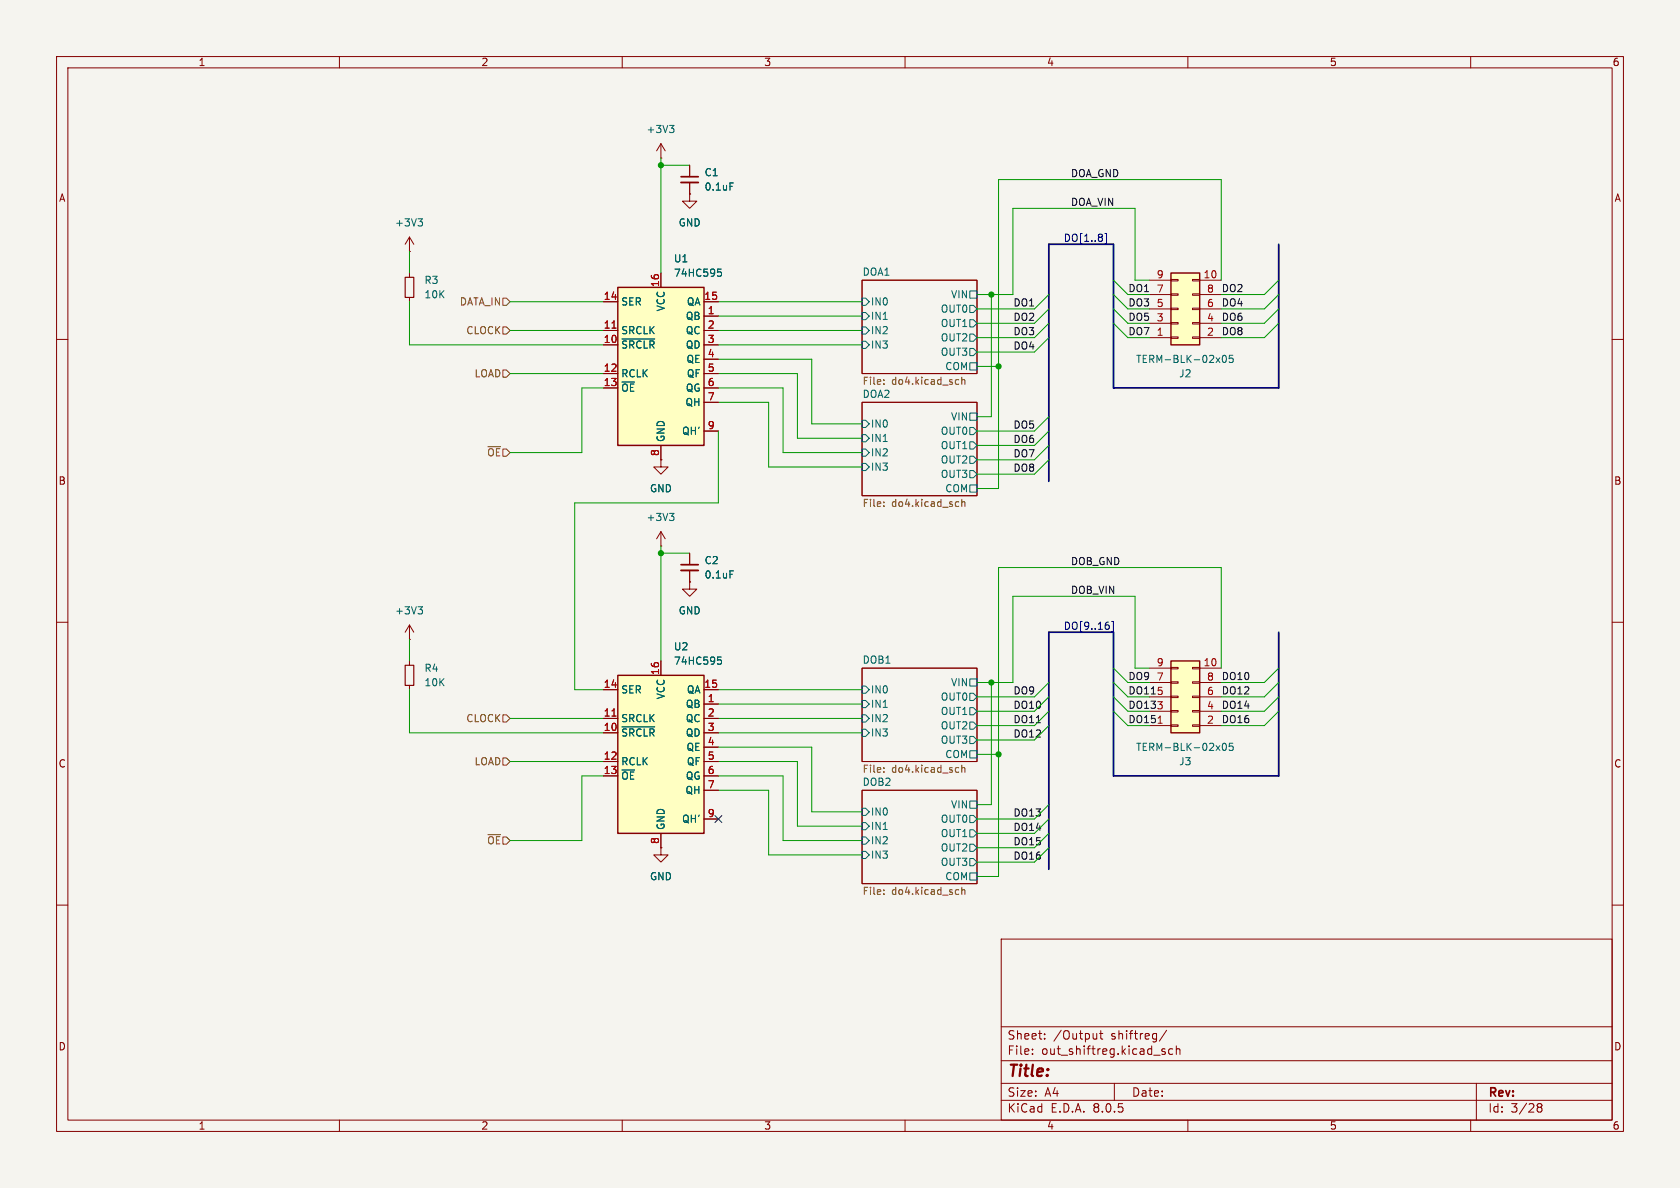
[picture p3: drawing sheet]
<svg xmlns="http://www.w3.org/2000/svg" width="297mm" height="210mm" viewBox="0 0 297 210" stroke-linecap="round" stroke-linejoin="round" font-family="sans-serif">
<path d="M0 0h297v210h-297z" fill="#f5f4ef" stroke="#f5f4ef" stroke-width=".18"/>
<g fill="none" stroke="#840000" stroke-width=".18">
<path d="M10 10h277v190h-277zM12 12h273v186h-273zM60 10v2M110 10v2M160 10v2M210 10v2M260 10v2M10 60h2M152.4 49.5h20.3v16.5h-20.3zM285 60h2M152.4 71.1h20.3v16.5h-20.3zM116.8 96.5h.1"/>
<path d="M116.8 94l-.7 1.3M116.8 94v2.5M116.8 94l.8 1.3M10 110h2M152.4 118.1h20.3v16.5h-20.3zM285 110h2M152.4 139.7h20.3v16.5h-20.3zM10 160h2M116.8 149.9v1.2h1.3l-1.3 1.3-1.2-1.3h1.2M116.8 149.9h.1M285 160h2M177 166h108v32h-108z"/>
<path d="M60 198v2M110 198v2M160 198v2M177 194.5h108M177 191.5h108M177 187.5h108M177 181.5h108M182.5 186.3v.1M182.5 185.5v.1M184.7 183.6v.1M184.7 182.8v.1M193.9 182.7v1"/>
<path d="M193.9 183.6l-.2 .1M194.4 182.7h.6M194.6 182.2v1.3l.4 .2M197 191.5v3M205.5 185.8l.5 .2v.2l-.2 .2-.4-.1M205.5 185.5h.5M206.2 182.1l-1.2 2M207.3 185.5l-.4-.1-.3 .3v.4l.1 .2h.6M208 185.5l.2-.1 .3 .1 .1 .9M208 184.9v1.5M210 198v2M260 198v2"/>
<path d="M261 191.5v6.5M271.7 195.5l.3 .2M271.7 195.4l.3-.3 .5 .1 .1 .3-.3 .2M272 195.7h.3M272 195.7l-.3 .3M272.3 195.7l.3 .3-.1 .5-.5 .1-.3-.3"/>
</g>
<g fill="none" stroke="#006464" stroke-width=".18">
<path d="M152.4 57.8h.6l.7 .6-.7 .7h-.6zM152.4 52.7h.6l.7 .6-.7 .7h-.6zM152.4 55.2h.6l.7 .7-.7 .6h-.6zM171.4 51.4h1.3v1.3h-1.3zM171.4 54h.7l.6 .6-.6 .6h-.7zM171.4 56.5h.7l.6 .7-.6 .6h-.7zM171.4 59.1h.7l.6 .6-.6 .6h-.7zM152.4 60.3h.6l.7 .7-.7 .6h-.6zM152.4 79.4h.6l.7 .6-.7 .6h-.6zM152.4 74.3h.6l.7 .6-.7 .7h-.6zM152.4 76.8h.6l.7 .7-.7 .6h-.6zM171.4 64.1h1.3v1.3h-1.3z"/>
<path d="M171.4 61.6h.7l.6 .6-.6 .7h-.7zM171.4 73h1.3v1.3h-1.3zM171.4 75.6h.7l.6 .6-.6 .6h-.7zM171.4 78.1h.7l.6 .6-.6 .7h-.7zM118.4 90.7h.7l-.4 .5M118.9 91.2l.2 .3v.3l-.2 .2M152.4 81.9h.6l.7 .7-.7 .6h-.6zM171.4 85.7h1.3v1.3h-1.3zM171.4 80.6h.7l.6 .7-.6 .6h-.7zM171.4 83.2h.7l.6 .6-.6 .7h-.7zM152.4 126.4h.6l.7 .6-.7 .6h-.6zM152.4 121.3h.6l.7 .6-.7 .7h-.6z"/>
<path d="M152.4 123.8h.6l.7 .7-.7 .6h-.6zM152.4 128.9h.6l.7 .6-.7 .7h-.6zM171.4 132.7h1.3v1.3h-1.3zM171.4 120h1.3v1.3h-1.3zM171.4 122.6h.7l.6 .6-.6 .6h-.7zM171.4 125.1h.7l.6 .6-.6 .7h-.7zM171.4 127.6h.7l.6 .7-.6 .6h-.7zM171.4 130.2h.7l.6 .6-.6 .6h-.7zM152.4 148h.6l.7 .6-.7 .6h-.6zM152.4 142.9h.6l.7 .6-.7 .6h-.6zM152.4 145.4h.6l.7 .7-.7 .6h-.6zM152.4 150.5h.6l.7 .6-.7 .7h-.6z"/>
<path d="M171.4 154.3h1.3v1.3h-1.3zM171.4 141.6h1.3v1.3h-1.3zM171.4 144.1h.7l.6 .7-.6 .6h-.7zM171.4 146.7h.7l.6 .6-.6 .7h-.7zM171.4 149.2h.7l.6 .7-.6 .6h-.7zM171.4 151.8h.7l.6 .6-.6 .6h-.7z"/>
</g>
<g fill="none" stroke="#725600" stroke-width=".18">
<path d="M156.2 67.8v.1M156.2 67.2v.1M169.4 67.1l.1 .1M169.5 67.9h-.1M170 66.7v1.2M170 67.2l.2-.1 .3 .1 .1 .7M156.2 88.8v.1M156.2 89.4v.1M169.4 88.7l.1 .1M169.5 89.5h-.1M170 88.3v1.2M170 88.8l.2-.1 .3 .1 .1 .7"/>
<path d="M156.2 135.7v.2M156.2 136.4v.1M169.4 135.7h.1M169.5 136.5h-.1M170 135.3v1.2M170 135.8l.2-.1h.3l.1 .8M156.2 157.3v.2M156.2 158v.1M169.4 157.3h.1M169.5 158.1h-.1M170 156.8v1.3M170 157.4l.2-.1h.3l.1 .8"/>
</g>
<path d="M109.2 119.4h15.3v27.9h-15.3z" fill="#ffffc2"/>
<path d="M109.2 119.4h15.3v27.9h-15.3z" fill="none" stroke="#840000" stroke-width=".25"/>
<g fill="none" stroke="#840000" stroke-width=".18">
<path d="M116.8 27.9h.1M116.8 25.4v2.5M116.8 25.4l-.7 1.3M116.8 25.4l.8 1.3M121.9 34.3v1.3h1.3l-1.3 1.2-1.3-1.2h1.3M121.9 34.3h.1M121.9 29.2v2M121.9 32.3v2M72.4 44.5h.1M72.4 41.9l-.8 1.3M72.4 41.9v2.6M72.4 48.3v.7"/>
<path d="M72.4 52.6v.7M72.4 41.9l.8 1.3M116.8 116.8v2.6M106.7 129.5h2.5M106.7 127h2.5M106.7 134.6h2.5M106.7 137.2h2.5M106.7 121.9h2.5M124.5 124.5h2.5M124.5 129.5h2.5M124.5 127h2.5M124.5 134.6h2.5"/>
<path d="M124.5 137.2h2.5M124.5 121.9h2.5M124.5 132.1h2.5M124.5 139.7h2.5M116.8 147.3v2.6M124.5 144.8h2.5"/>
</g>
<path d="M73.9 38.7h.8l-.4 .5M74.4 39.2l.3 .2v.3l-.3 .2M118.4 22.2h.7l-.4 .5M118.9 22.7l.2 .2v.3l-.2 .2M129 32.3h.7M126.9 116.1h.6M127 116.6h.3l.3 .3-.1 .4-.5 .1M110 128.5h5.7" fill="none" stroke="#006464" stroke-width=".18"/>
<path d="M108.2 126.6h.7" fill="none" stroke="#a90000" stroke-width=".18"/>
<path d="M120.4 32.3h3" fill="none" stroke="#840000" stroke-width=".33"/>
<path d="M120.4 31.2h3" fill="none" stroke="#840000" stroke-width=".3"/>
<path d="M71.6 49h1.6v3.6h-1.6z" fill="none" stroke="#840000" stroke-width=".2"/>
<path d="M109.2 50.8h15.3v27.9h-15.3z" fill="#ffffc2"/>
<path d="M109.2 50.8h15.3v27.9h-15.3z" fill="none" stroke="#840000" stroke-width=".25"/>
<g fill="none" stroke="#840000" stroke-width=".18">
<path d="M106.7 58.4h2.5M106.7 53.3h2.5M116.8 48.3v2.5M124.5 55.9h2.5M124.5 58.4h2.5M124.5 53.3h2.5M106.7 61h2.5M106.7 66h2.5M106.7 68.6h2.5M116.8 78.7v2.6M124.5 61h2.5M124.5 66h2.5"/>
<path d="M124.5 68.6h2.5M124.5 63.5h2.5M124.5 71.1h2.5M124.5 76.2h2.5M116.8 81.3v1.3h1.3l-1.3 1.2-1.2-1.2h1.2M116.8 81.3h.1M121.9 97.8v2M72.4 113h.1M72.4 110.5v2.5M72.4 116.8v.8M72.4 110.5l-.8 1.3M72.4 110.5l.8 1.3"/>
<path d="M121.9 102.9v1.2h1.3l-1.3 1.3-1.3-1.3h1.3M121.9 102.9h.1M121.9 100.8v2.1M72.4 121.2v.7"/>
</g>
<path d="M110 59.9h5.7M126.9 47.6h.6M127 48.1h.3l.3 .2-.1 .4-.5 .1M73.9 107.3h.8l-.4 .4M74.4 107.7l.3 .3v.3l-.3 .2M129 100.9h.7" fill="none" stroke="#006464" stroke-width=".18"/>
<path d="M108.2 58h.7" fill="none" stroke="#a90000" stroke-width=".18"/>
<path d="M120.4 100.8h3" fill="none" stroke="#840000" stroke-width=".33"/>
<path d="M120.4 99.8h3" fill="none" stroke="#840000" stroke-width=".3"/>
<path d="M71.6 117.6h1.6v3.6h-1.6z" fill="none" stroke="#840000" stroke-width=".2"/>
<path d="M207 48.3h5.1v12.7h-5.1z" fill="#ffffc2"/>
<g fill="none" stroke="#840000" stroke-width=".18">
<path d="M203.2 59.7h3.8M203.2 49.5h3.8M203.2 57.2h3.8M203.2 54.6h3.8M203.2 52.1h3.8M207 49.4h1.3v.3h-1.3zM207 51.9h1.3v.3h-1.3zM207 54.5h1.3v.2h-1.3zM207 57h1.3v.3h-1.3zM207 59.6h1.3v.2h-1.3zM210.8 49.4h1.3v.3h-1.3zM210.8 51.9h1.3v.3h-1.3z"/>
<path d="M210.8 54.5h1.3v.2h-1.3zM210.8 57h1.3v.3h-1.3zM210.8 59.6h1.3v.2h-1.3zM212.1 59.7h3.8M212.1 49.5h3.8M212.1 57.2h3.8M212.1 54.6h3.8M212.1 52.1h3.8"/>
</g>
<path d="M207 48.3h5.1v12.7h-5.1z" fill="none" stroke="#840000" stroke-width=".25"/>
<path d="M215 63.2l.7 .9M215.7 63.2l-.7 .9M216.3 62.9l.1-.1a.68 .68 0 0 1 .4 .6 .68 .68 0 0 1-.4 .7 .84 .84 0 0 1-.1-1.2zM218 62.8h-.6l-.1 .6 .2-.1 .4 .1 .1 .1v.5l-.2 .1-.5-.1" fill="none" stroke="#006464" stroke-width=".18"/>
<path d="M207 116.8h5.1v12.7h-5.1z" fill="#ffffc2"/>
<g fill="none" stroke="#840000" stroke-width=".18">
<path d="M121.9 34.3h.1M121.9 29.2v2M121.9 32.3v2M106.7 58.4h2.5M106.7 53.3h2.5M116.8 48.3v2.5M124.5 55.9h2.5M124.5 58.4h2.5M124.5 53.3h2.5M106.7 61h2.5M106.7 66h2.5M106.7 68.6h2.5"/>
<path d="M116.8 78.7v2.6M124.5 61h2.5M124.5 66h2.5M124.5 68.6h2.5M124.5 63.5h2.5M124.5 71.1h2.5M124.5 76.2h2.5M116.8 81.3h.1M121.9 97.8v2M116.8 116.8v2.6M121.9 102.9h.1M121.9 100.8v2.1"/>
<path d="M203.2 118.1h3.8M207 118h1.3v.2h-1.3zM210.8 118h1.3v.2h-1.3zM212.1 118.1h3.8M106.7 129.5h2.5M106.7 127h2.5M106.7 134.6h2.5M106.7 137.2h2.5M106.7 121.9h2.5M124.5 124.5h2.5M124.5 129.5h2.5M124.5 127h2.5"/>
<path d="M124.5 134.6h2.5M124.5 137.2h2.5M124.5 121.9h2.5M124.5 132.1h2.5M124.5 139.7h2.5M203.2 128.3h3.8M203.2 125.7h3.8M203.2 123.2h3.8M203.2 120.7h3.8M207 120.5h1.3v.3h-1.3zM207 123.1h1.3v.2h-1.3zM207 125.6h1.3v.3h-1.3z"/>
<path d="M207 128.1h1.3v.3h-1.3zM210.8 120.5h1.3v.3h-1.3zM210.8 123.1h1.3v.2h-1.3zM210.8 125.6h1.3v.3h-1.3zM210.8 128.1h1.3v.3h-1.3zM212.1 128.3h3.8M212.1 125.7h3.8M212.1 123.2h3.8M212.1 120.7h3.8M116.8 149.9h.1M116.8 147.3v2.6M124.5 144.8h2.5"/>
</g>
<path d="M207 116.8h5.1v12.7h-5.1z" fill="none" stroke="#840000" stroke-width=".25"/>
<path d="M129 32.3h.7M110 59.9h5.7M126.9 47.6h.6M127 48.1h.3l.3 .2-.1 .4-.5 .1M126.9 116.1h.6M127 116.6h.3l.3 .3-.1 .4-.5 .1M129 100.9h.7M110 128.5h5.7M215 131.8l.7 .9M215.7 131.8l-.7 .9M216.3 131.4h.1a.68 .68 0 0 1 .4 .6 .68 .68 0 0 1-.4 .7 .84 .84 0 0 1-.1-1.3zM218 131.4h-.6l-.1 .6 .2-.1h.4l.1 .2v.4l-.2 .2-.5-.2" fill="none" stroke="#006464" stroke-width=".18"/>
<path d="M88.9 57.8h.6l.7 .6-.7 .7h-.6zM88.9 52.7h.6l.7 .6-.7 .7h-.6zM88.9 65.4h.6l.7 .6-.7 .7h-.6zM88.9 126.4h.6l.7 .6-.7 .6h-.6zM88.9 134h.6l.7 .6-.7 .7h-.6z" fill="none" stroke="#725600" stroke-width=".18"/>
<path d="M195.3 41.3h.3v1.8h-.3M196 110.5l.1 .2-.1 .5M196.5 109.9h.3v1.8h-.3M126.4 144.2l1.2 1.2M127.6 144.2l-1.2 1.2" fill="none" stroke="#000084" stroke-width=".18"/>
<path d="M226.1 43.2v25.4h-29.3v-25.4h-11.4v41.9M226.1 111.8v25.4h-29.3v-25.4h-11.4v41.9" fill="none" stroke="#000084" stroke-width=".3"/>
<g fill="none" stroke="#009600" stroke-width=".18">
<path d="M116.8 27.9v20.4M116.8 29.2h5.1M72.4 44.5v3.8M72.4 53.3v7.7h34.3M90.2 53.3h16.5M90.2 58.4h16.5M127 53.3h25.4M127 58.4h25.4M127 55.9h25.4M175.3 52.1v21.6h-2.6M185.4 57.2l-2.5 2.5h-10.2M185.4 54.6l-2.5 2.6h-10.2"/>
<path d="M185.4 52.1l-2.5 2.5h-10.2M185.4 59.7l-2.5 2.5h-10.2M196.8 57.2l2.6 2.5h3.8M196.8 49.5l2.6 2.6h3.8M196.8 54.6l2.6 2.6h3.8M196.8 52.1l2.6 2.5h3.8M203.2 49.5h-2.5v-12.7h-21.6v15.3h-6.4M215.9 49.5v-17.7h-39.4v54.6h-3.8M226.1 57.2l-2.6 2.5h-7.6M226.1 49.5l-2.6 2.6h-7.6M226.1 54.6l-2.6 2.6h-7.6M226.1 52.1l-2.6 2.5h-7.6"/>
<path d="M90.2 66h16.5M106.7 68.6h-3.8v11.4h-12.7M127 76.2v12.7h-25.4v33h5.1M127 61h25.4M127 68.6h11.4v11.4h14M127 66h14v11.5h11.4M127 63.5h16.5v11.4h8.9M127 71.1h8.9v11.5h16.5M172.7 64.8h3.8M185.4 76.2l-2.5 2.5h-10.2M185.4 73.7l-2.5 2.5h-10.2M185.4 78.7l-2.5 2.6h-10.2"/>
<path d="M116.8 97.8h5.1M116.8 96.5v20.3M185.4 81.3l-2.5 2.5h-10.2M72.4 113v3.8M196.8 118.1l2.6 2.6h3.8M203.2 118.1h-2.5v-12.7h-21.6v15.3h-6.4M215.9 118.1v-17.8h-39.4v54.6h-3.8M226.1 118.1l-2.6 2.6h-7.6M72.4 121.9v7.6h34.3M90.2 134.6h16.5M90.2 127h16.5M106.7 137.2h-3.8v11.4h-12.7"/>
<path d="M127 129.5h25.4M127 137.2h11.4v11.4h14M127 134.6h14v11.5h11.4M127 127h25.4M127 139.7h8.9v11.4h16.5M127 121.9h25.4M127 132.1h16.5v11.4h8.9M127 124.5h25.4M172.7 133.4h3.8M175.3 120.7v21.5h-2.6M185.4 120.7l-2.5 2.5h-10.2M185.4 123.2l-2.5 2.5h-10.2"/>
<path d="M185.4 125.7l-2.5 2.6h-10.2M185.4 128.3l-2.5 2.5h-10.2M196.8 120.7l2.6 2.5h3.8M196.8 123.2l2.6 2.5h3.8M196.8 125.7l2.6 2.6h3.8M226.1 120.7l-2.6 2.5h-7.6M226.1 123.2l-2.6 2.5h-7.6M226.1 125.7l-2.6 2.6h-7.6M185.4 144.8l-2.5 2.5h-10.2M185.4 149.9l-2.5 2.5h-10.2M185.4 142.2l-2.5 2.6h-10.2M185.4 147.3l-2.5 2.6h-10.2"/>
</g>
<path d="M108.2 58h.7M108.2 126.6h.7" fill="none" stroke="#a90000" stroke-width=".18"/>
<g fill="#009600" stroke="#009600" stroke-width=".18">
<circle cx="116.8" cy="29.2" r=".46"/>
<circle cx="176.5" cy="64.8" r=".46"/>
<circle cx="175.3" cy="52.1" r=".46"/>
<circle cx="175.3" cy="120.7" r=".46"/>
<circle cx="176.5" cy="133.4" r=".46"/>
<circle cx="116.8" cy="97.8" r=".46"/>
</g>
<text font-size="2.8" fill="#840000" x="178" y="190.9">Title:</text>
<g font-size="2.1" fill="#840000">
<text x="178" y="184">Sheet:</text>
<text x="186.2" y="184">/Output</text>
<text x="196.5" y="184">shiftreg/</text>
<text x="178" y="186.7">File:</text>
<text x="184.1" y="186.7">out_shiftreg.kicad_sch</text>
<text x="178" y="196.9">KiCad</text>
<text x="178" y="194.1">Size:</text>
<text x="184.7" y="194.1">A4</text>
<text x="185.7" y="196.9">E.D.A.</text>
<text x="193.3" y="196.9">8.0.5</text>
<text x="200" y="194.1">Date:</text>
<text x="263" y="194.3">Rev:</text>
<text x="263" y="196.9">Id:</text>
<text x="267.1" y="196.9">3/28</text>
</g>
<g font-size="1.8" fill="#840000">
<text x="35" y="11.9">1</text>
<text x="85" y="11.9">2</text>
<text x="135" y="11.9">3</text>
<text x="185" y="11.9">4</text>
<text x="235" y="11.9">5</text>
<text x="285" y="11.9">6</text>
<text x="10.3" y="35.9">A</text>
<text x="285.3" y="35.9">A</text>
<text x="10.3" y="85.9">B</text>
<text x="285.3" y="85.9">B</text>
<text x="10.3" y="135.9">C</text>
<text x="285.3" y="135.9">C</text>
<text x="10.3" y="185.9">D</text>
<text x="285.3" y="185.9">D</text>
<text x="35" y="199.9">1</text>
<text x="85" y="199.9">2</text>
<text x="135" y="199.9">3</text>
<text x="185" y="199.9">4</text>
<text x="235" y="199.9">5</text>
<text x="285" y="199.9">6</text>
</g>
<g font-size="1.8" fill="#006464">
<text x="114.2" y="23.7">+3V3</text>
<text x="124.5" y="31.3">C1</text>
<text x="124.5" y="33.9">0.1uF</text>
<text x="69.7" y="40.2">+3V3</text>
<text x="119.9" y="40.2">GND</text>
<text x="119" y="46.6">U1</text>
<text x="74.9" y="50.4">R3</text>
<text x="74.9" y="52.9">10K</text>
<text x="119" y="49.1">74HC595</text>
<text x="152.4" y="48.8">DOA1</text>
<text x="168" y="52.9">VIN</text>
<text x="109.7" y="59.3">SRCLK</text>
<text x="109.7" y="54.2">SER</text>
<text x="117.7" y="55.1" transform="rotate(-90 117.7 55.1)">VCC</text>
<text x="121.1" y="56.7">QB</text>
<text x="121.1" y="59.3">QC</text>
<text x="121.3" y="54.2">QA</text>
<text x="153.9" y="59.3">IN2</text>
<text x="153.9" y="54.2">IN0</text>
<text x="153.9" y="56.7">IN1</text>
<text x="166.2" y="55.5">OUT0</text>
<text x="166.2" y="58">OUT1</text>
<text x="109.7" y="61.8">~{SRCLR}</text>
<text x="121.1" y="61.8">QD</text>
<text x="121.3" y="64.4">QE</text>
<text x="153.9" y="61.8">IN3</text>
<text x="166.2" y="60.6">OUT2</text>
<text x="166.2" y="63.1">OUT3</text>
<text x="167" y="65.6">COM</text>
<text x="200.7" y="64.4">TERM-BLK-02x05</text>
<text x="109.7" y="66.9">RCLK</text>
<text x="109.7" y="69.4">~{OE}</text>
<text x="121.1" y="72">QH</text>
<text x="121.1" y="69.4">QG</text>
<text x="121.3" y="66.9">QF</text>
<text x="152.4" y="68.4">File:</text>
<text x="152.4" y="70.4">DOA2</text>
<text x="208.4" y="66.9">J2</text>
<text x="120.5" y="77.1">QH'</text>
<text x="153.9" y="75.8">IN0</text>
<text x="166.2" y="77.1">OUT0</text>
<text x="168" y="74.5">VIN</text>
<text x="117.7" y="78.2" transform="rotate(-90 117.7 78.2)">GND</text>
<text x="153.9" y="80.9">IN2</text>
<text x="153.9" y="78.3">IN1</text>
<text x="153.9" y="83.4">IN3</text>
<text x="166.2" y="79.6">OUT1</text>
<text x="166.2" y="82.1">OUT2</text>
<text x="114.8" y="87.2">GND</text>
<text x="166.2" y="84.7">OUT3</text>
<text x="167" y="87.2">COM</text>
<text x="114.2" y="92.3">+3V3</text>
<text x="124.5" y="99.9">C2</text>
<text x="124.5" y="102.5">0.1uF</text>
<text x="69.7" y="108.8">+3V3</text>
<text x="119.9" y="108.8">GND</text>
<text x="74.9" y="119">R4</text>
<text x="119" y="115.2">U2</text>
<text x="119" y="117.7">74HC595</text>
<text x="152.4" y="117.4">DOB1</text>
<text x="74.9" y="121.5">10K</text>
<text x="109.7" y="122.8">SER</text>
<text x="117.7" y="123.7" transform="rotate(-90 117.7 123.7)">VCC</text>
<text x="121.1" y="125.3">QB</text>
<text x="121.3" y="122.8">QA</text>
<text x="153.9" y="122.8">IN0</text>
<text x="153.9" y="125.3">IN1</text>
<text x="166.2" y="124.1">OUT0</text>
<text x="168" y="121.5">VIN</text>
<text x="109.7" y="130.4">~{SRCLR}</text>
<text x="109.7" y="127.9">SRCLK</text>
<text x="121.1" y="127.9">QC</text>
<text x="121.1" y="130.4">QD</text>
<text x="153.9" y="127.9">IN2</text>
<text x="153.9" y="130.4">IN3</text>
<text x="166.2" y="126.6">OUT1</text>
<text x="166.2" y="129.1">OUT2</text>
<text x="166.2" y="131.7">OUT3</text>
<text x="109.7" y="135.5">RCLK</text>
<text x="121.3" y="132.9">QE</text>
<text x="121.3" y="135.5">QF</text>
<text x="167" y="134.2">COM</text>
<text x="200.7" y="132.9">TERM-BLK-02x05</text>
<text x="208.4" y="135.5">J3</text>
<text x="109.7" y="138">~{OE}</text>
<text x="121.1" y="140.6">QH</text>
<text x="121.1" y="138">QG</text>
<text x="152.4" y="139">DOB2</text>
<text x="168" y="143.1">VIN</text>
<text x="117.7" y="146.8" transform="rotate(-90 117.7 146.8)">GND</text>
<text x="120.5" y="145.6">QH'</text>
<text x="153.9" y="149.5">IN2</text>
<text x="153.9" y="144.4">IN0</text>
<text x="153.9" y="146.9">IN1</text>
<text x="166.2" y="145.6">OUT0</text>
<text x="166.2" y="148.2">OUT1</text>
<text x="114.8" y="155.8">GND</text>
<text x="153.9" y="152">IN3</text>
<text x="166.2" y="150.7">OUT2</text>
<text x="166.2" y="153.3">OUT3</text>
<text x="167" y="155.8">COM</text>
</g>
<g font-size="1.8" fill="#0f0f0f">
<text x="189.2" y="31.4">DOA_GND</text>
<text x="189.2" y="36.5">DOA_VIN</text>
<text x="199.4" y="51.7">DO1</text>
<text x="215.9" y="51.7">DO2</text>
<text x="179.1" y="56.8">DO2</text>
<text x="179.1" y="59.3">DO3</text>
<text x="179.1" y="54.3">DO1</text>
<text x="199.4" y="59.3">DO7</text>
<text x="199.4" y="56.8">DO5</text>
<text x="199.4" y="54.3">DO3</text>
<text x="215.9" y="59.3">DO8</text>
<text x="215.9" y="54.3">DO4</text>
<text x="215.9" y="56.8">DO6</text>
<text x="179.1" y="61.9">DO4</text>
<text x="179.1" y="75.9">DO5</text>
<text x="179.1" y="83.5">DO8</text>
<text x="179.1" y="78.4">DO6</text>
<text x="179.1" y="80.9">DO7</text>
<text x="189.2" y="100">DOB_GND</text>
<text x="189.2" y="105.1">DOB_VIN</text>
<text x="179.1" y="125.4">DO10</text>
<text x="179.1" y="122.8">DO9</text>
<text x="199.4" y="125.4">DO13</text>
<text x="199.4" y="122.8">DO11</text>
<text x="199.4" y="120.3">DO9</text>
<text x="204.4" y="125.5">3</text>
<text x="204.4" y="122.9">5</text>
<text x="215.9" y="122.8">DO12</text>
<text x="215.9" y="125.4">DO14</text>
<text x="215.9" y="120.3">DO10</text>
<text x="179.1" y="130.5">DO12</text>
<text x="179.1" y="127.9">DO11</text>
<text x="199.4" y="127.9">DO15</text>
<text x="204.4" y="128">1</text>
<text x="215.9" y="127.9">DO16</text>
<text x="179.1" y="147">DO14</text>
<text x="179.1" y="144.4">DO13</text>
<text x="179.1" y="149.5">DO15</text>
<text x="179.1" y="152.1">DO16</text>
</g>
<g font-size="1.8" fill="#000084">
<text x="188" y="42.8">DO[1..8]</text>
<text x="188" y="111.4">DO[9..16]</text>
</g>
<g font-size="1.8" fill="#a90000">
<text x="106.6" y="53.1">14</text>
<text x="116.6" y="50.8" transform="rotate(-90 116.6 50.8)">16</text>
<text x="124.4" y="53.1">15</text>
<text x="204.4" y="51.8">7</text>
<text x="204.4" y="49.3">9</text>
<text x="212.7" y="49.3">10</text>
<text x="213.3" y="51.8">8</text>
<text x="106.6" y="58.2">11</text>
<text x="125" y="55.6">1</text>
<text x="125" y="58.2">2</text>
<text x="204.4" y="59.4">1</text>
<text x="204.4" y="56.9">3</text>
<text x="204.4" y="54.4">5</text>
<text x="213.3" y="59.4">2</text>
<text x="213.3" y="56.9">4</text>
<text x="213.3" y="54.4">6</text>
<text x="106.6" y="60.7">10</text>
<text x="106.6" y="65.8">12</text>
<text x="125" y="60.7">3</text>
<text x="125" y="63.2">4</text>
<text x="125" y="65.8">5</text>
<text x="106.6" y="68.3">13</text>
<text x="125" y="68.3">6</text>
<text x="125" y="70.9">7</text>
<text x="125" y="75.9">9</text>
<text x="116.6" y="80.7" transform="rotate(-90 116.6 80.7)">8</text>
<text x="116.6" y="119.4" transform="rotate(-90 116.6 119.4)">16</text>
<text x="204.4" y="117.9">9</text>
<text x="212.7" y="117.9">10</text>
<text x="106.6" y="121.7">14</text>
<text x="124.4" y="121.7">15</text>
<text x="125" y="124.2">1</text>
<text x="204.4" y="120.4">7</text>
<text x="213.3" y="125.5">4</text>
<text x="213.3" y="122.9">6</text>
<text x="213.3" y="120.4">8</text>
<text x="106.6" y="129.3">10</text>
<text x="106.6" y="126.7">11</text>
<text x="125" y="126.7">2</text>
<text x="125" y="129.3">3</text>
<text x="125" y="131.8">4</text>
<text x="213.3" y="128">2</text>
<text x="106.6" y="134.4">12</text>
<text x="106.6" y="136.9">13</text>
<text x="125" y="134.4">5</text>
<text x="125" y="136.9">6</text>
<text x="125" y="139.4">7</text>
<text x="116.6" y="149.3" transform="rotate(-90 116.6 149.3)">8</text>
<text x="125" y="144.5">9</text>
</g>
<g font-size="1.8" fill="#725600">
<text x="81.2" y="54.2">DATA_IN</text>
<text x="82.3" y="59.3">CLOCK</text>
<text x="83.8" y="66.9">LOAD</text>
<text x="157.6" y="68.4">do4.kicad_sch</text>
<text x="86" y="80.9">~{OE}</text>
<text x="152.4" y="89.9">File:</text>
<text x="157.6" y="89.9">do4.kicad_sch</text>
<text x="82.3" y="127.9">CLOCK</text>
<text x="83.8" y="135.5">LOAD</text>
<text x="152.4" y="136.9">File:</text>
<text x="157.6" y="136.9">do4.kicad_sch</text>
<text x="86" y="149.5">~{OE}</text>
<text x="152.4" y="158.5">File:</text>
<text x="157.6" y="158.5">do4.kicad_sch</text>
</g>
</svg>
